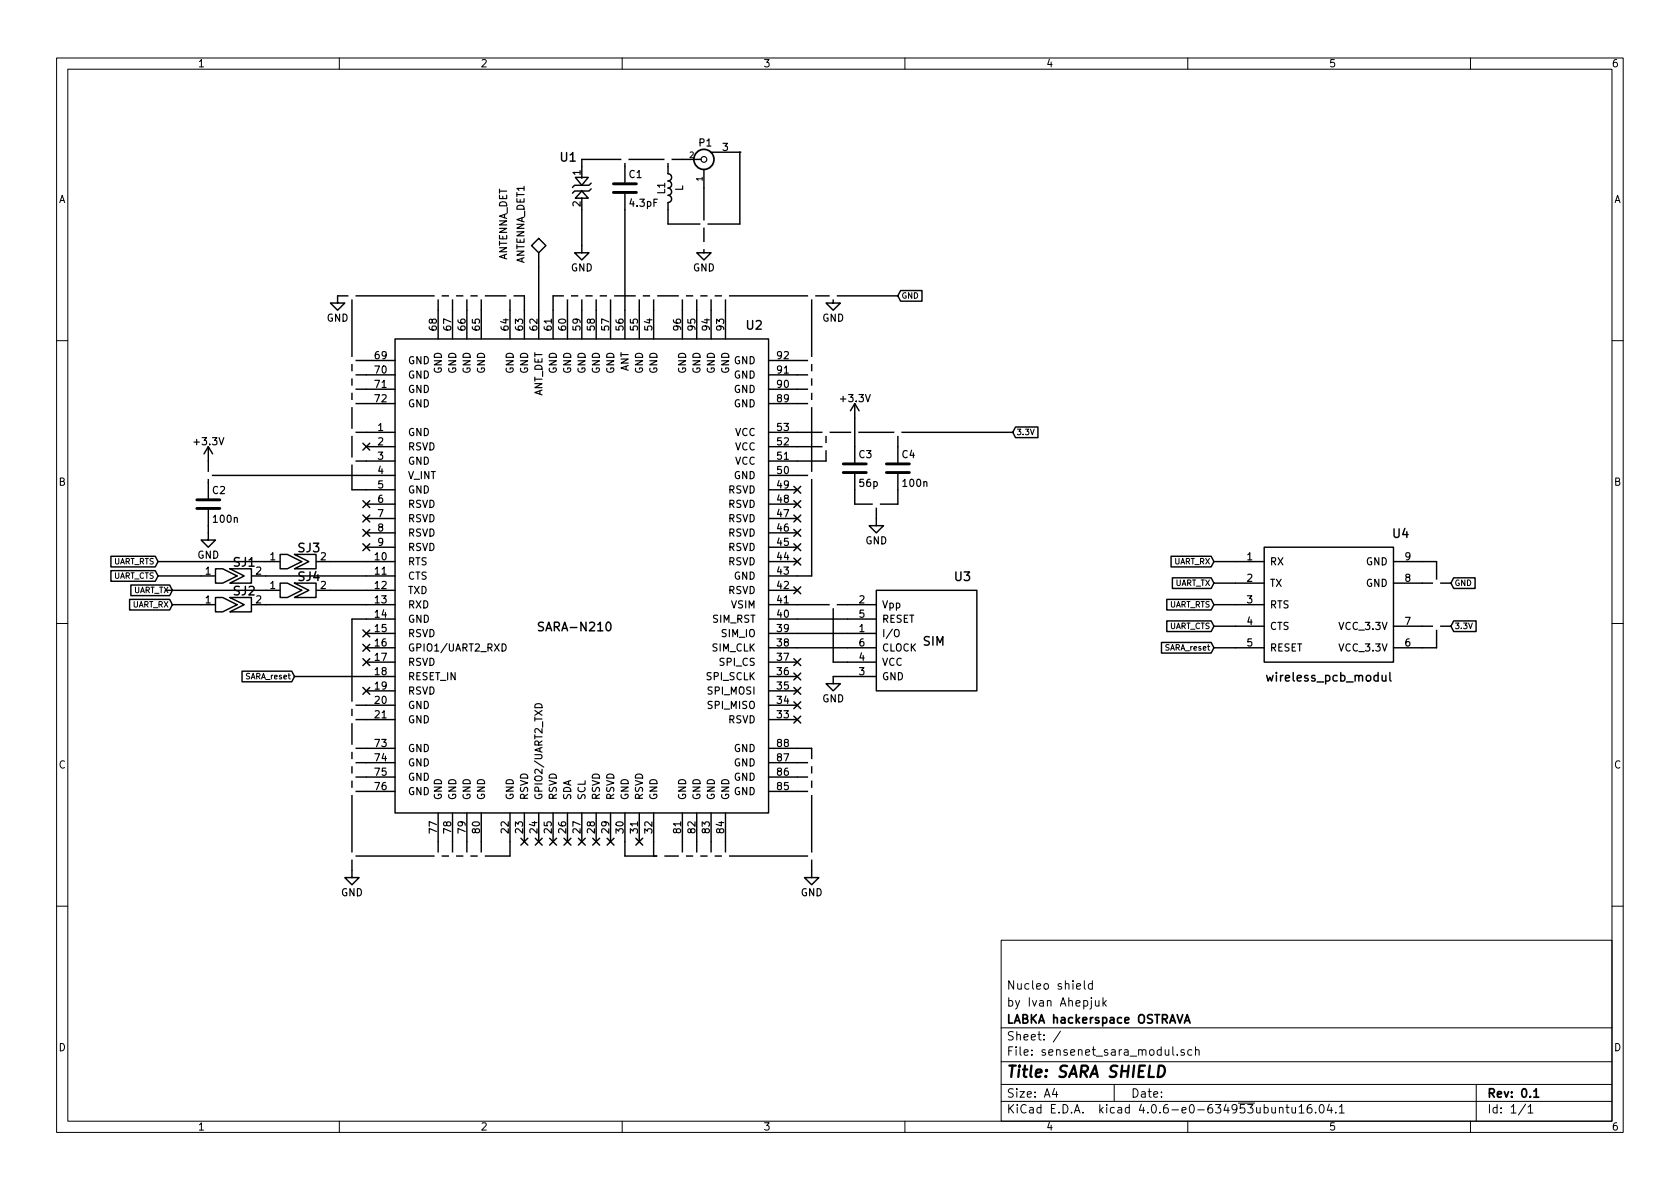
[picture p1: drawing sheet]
<svg xmlns="http://www.w3.org/2000/svg" width="297mm" height="210mm" viewBox="0 0 297 210" stroke-linecap="round" stroke-linejoin="round" font-family="sans-serif">
<g fill="none" stroke="#000" stroke-width=".18">
<path d="M10 10.3h277v189.9h-277zM12 12.2h273v186.1h-273zM60 10.3v1.9M110 10.3v1.9M160 10.3v1.9M210 10.3v1.9M260 10.3v1.9M10 60.2h2M285 60.2h2M10 110.3h2M285 110.3h2M10 160.2h2"/>
<path d="M177 166.3h108v32h-108zM191.7 173.4v1.3l.2 .2M193.1 174l-.4-.1-.3 .3 .1 .6 .2 .1 .4-.1M193.1 173.4v1.5M193.7 176.9l.1 .9 .3 .1 .2-.1M194.3 176.9v1M195 176.4v1.5M195.2 177.4l.4 .5M195.6 176.9l-.6 .6M285 160.2h2M60 198.3v1.9M110 198.3v1.9"/>
<path d="M160 198.3v1.9M177 194.8h108M177 191.8h108M177 187.8h108M177 181.8h108M186.4 192.5l-.3 1h.9M186.8 193v1M187.5 182.3l-1.3 2M197 191.8v3M207.4 185.1v1.3l.2 .2M208.2 186.5v.1M209.4 185.7a.37 .37 0 0 0-.6 .1l.1 .2 .5 .2v.1l-.2 .3-.4-.1"/>
<path d="M210 198.3v1.9M210.7 185.7l-.4-.1-.3 .3 .1 .6 .2 .1 .4-.1M211.4 185.7l.2-.1 .4 .1v.9M211.4 185.1v1.5M226.2 196l.2-.2 .4 .1v.9M226.2 195.8v1M227.4 195.8h.5M227.6 195.3v1.3l.3 .2M228.4 195.8l.1 .9 .4 .1 .2-.1M229.1 195.8v1M229.7 195.8l.4-.5v1.5M229.7 196.8h.9"/>
<path d="M231.8 195.3a.59 .59 0 0 0-.7 .7l.1 .7 .2 .1 .5-.1 .1-.5-.2-.2-.4-.1-.3 .3M232.6 196.7v.1M233.4 195.5l.2-.2a.81 .81 0 0 1 .6 .6 .81 .81 0 0 1-.3 .8l-.1 .1a.79 .79 0 0 1-.4-1.3zM235 195.2l-.3 1.1h.9M235.4 195.8v1M236.2 196.7v.1M236.8 195.8l.4-.5v1.5M236.8 196.8h.9M260 198.3v1.9M261 191.8v6.5M269.7 195.2l-1.2 2M270.2 195.8l.4-.5v1.5"/>
<path d="M270.2 196.8h.8"/>
</g>
<g fill="none" stroke="#000" stroke-width=".3">
<path d="M209.4 180.9l.5-1.5 .5 1.5M209.5 180.5h.8M271.2 193l.4-.5v1.5M271.2 194h.9"/>
<circle cx="124.5" cy="28.2" r="1.78"/>
</g>
<path d="M204.9 188.4a.97 .97 0 0 1 1.1 .6 .97 .97 0 0 1-.3 1.2l-.5 .2h-.5z" fill="none" stroke="#000" stroke-width=".41"/>
<g fill="none" stroke="#000" stroke-width=".25">
<path d="M101.7 31.4h2.3l-1.1 1.4zM102.9 33.8h-1.3l-.4 .4M102.9 32.8h-1.3l-.4 .3M102.9 33.8l1.1 1.2h-2.3zM102.9 35v9.7h1.2l-1.2 1.3-1.3-1.3h1.3M104.5 33.4l-.4 .4h-1.2M104.5 32.4l-.4 .4h-1.2M110.5 28.2v4.1M110.5 34.3v25.6M124 28.2h-21.1v3.3M124.5 30v14.7h1.2l-1.2 1.3-1.3-1.3h1.3M125.7 26.9h5.1"/>
<path d="M130.8 26.9v12.7h-12.7v-3.8a.63 .63 0 0 0 .6-.6 .63 .63 0 0 0-.6-.7 .63 .63 0 0 0 .6-.6 .63 .63 0 0 0-.6-.6 .63 .63 0 0 0 .6-.7 .63 .63 0 0 0-.6-.6 .63 .63 0 0 0 .6-.6 .63 .63 0 0 0-.6-.7v-2.5M130.8 26.9h.1M59.7 53.6h-1.3l1.3 1.3 1.3-1.3h-1.3v-1.3h33v7.6M62.2 52.3v34.3h7.6M69.8 59.9h66.1v83.9h-66.1zM77.5 52.3v7.6M80 52.3v7.6M82.5 52.3v7.6M85.1 52.3v7.6M90.2 52.3v7.6M95.2 42.2l1.3 1.2-1.3 1.3-1.2-1.3zM95.2 44.7v15.2"/>
<path d="M100.3 52.3v7.6M102.9 52.3v7.6M105.4 52.3v7.6M107.9 52.3v7.6M113 52.3v7.6M115.6 52.3v7.6M120.6 52.3v7.6M123.2 52.3v7.6M125.7 52.3v7.6M128.3 52.3v7.6M143.5 52.3v49.5h-7.6M147.3 52.3v1.3h1.3l-1.3 1.3-1.3-1.3h1.3"/>
<path d="M158.7 52.3h-60.9v7.6M159.2 51.4h3.8v1.9h-3.8l-.5-1zM36.8 79l-.7 1.3M36.8 79v9.1M36.8 79l.8 1.3M62.2 76.4h7.6M62.2 66.3h7.6M62.2 68.8h7.6M62.2 71.4h7.6M62.2 63.7h7.6M64.2 78.4l1.2 1.2M64.8 79h5"/>
<path d="M65.4 78.4l-1.2 1.2M135.9 76.4h43.2M135.9 79h10.1M135.9 66.3h7.6M135.9 68.8h7.6M135.9 71.4h7.6M135.9 63.7h7.6M146 76.4v5.1h-10.1M151.1 71.4l-.7 1.2M151.1 71.4v10.4M151.1 71.4l.8 1.2M158.7 76.4v5.4"/>
<path d="M179.6 75.5h3.9v1.9h-3.9l-.5-1zM19.6 98.4h7.9l.4 .9-.4 .9h-7.9zM27.9 99.3h21.6M36.8 90.2v5.3h1.3l-1.3 1.3-1.2-1.3h1.2M36.8 84.1h33M49.5 98h1.3l2.5 1.3-2.5 1.3h-1.3zM52.1 98h3.8v2.6h-3.8l2.5-1.3zM55.9 99.3h13.9M62.2 81.5h7.6M64.2 96.2l1.2 1.2M64.2 93.6l1.2 1.2M64.2 91.1l1.2 1.2"/>
<path d="M64.2 88.5l1.2 1.3M64.8 89.1h5M64.8 91.7h5M64.8 94.2h5M64.8 96.8h5M65.4 96.2l-1.2 1.2M65.4 93.6l-1.2 1.2M65.4 91.1l-1.2 1.2M65.4 88.5l-1.2 1.3M135.9 84.1h7.6M135.9 86.6h5.1M135.9 89.1h5.1"/>
<path d="M135.9 91.7h5.1M135.9 94.2h5.1M135.9 96.8h5.1M135.9 99.3h5.1M140.4 86l1.2 1.2M140.4 88.5l1.2 1.3M140.4 91.1l1.2 1.2M140.4 93.6l1.2 1.2M140.4 96.2l1.2 1.2M140.4 98.7l1.2 1.2M141.6 86l-1.2 1.2M141.6 88.5l-1.2 1.3"/>
<path d="M141.6 91.1l-1.2 1.2M141.6 93.6l-1.2 1.2M141.6 96.2l-1.2 1.2M141.6 98.7l-1.2 1.2M151.1 83.8v5.3h7.6v-5.3M154.9 89.1v3.9h1.3l-1.3 1.2-1.2-1.2h1.2M207.1 98.4h7l.5 .9-.5 .9h-7zM214.6 99.3h8.9M223.5 96.8h22.9v20.3h-22.9zM246.4 99.3h7.6v3.8M19.6 100.9h7.9l.4 .9-.4 1h-7.9zM22.9 106h7.1l.5 .9-.5 1h-7.1z"/>
<path d="M23.1 103.4h6.9l.5 1-.5 .9h-6.9zM27.9 101.8h10.1M29.2 104.4h20.3M30.5 106.9h7.5M38.1 105.7h1.3l2.5 1.2-2.5 1.3h-1.3zM38.1 100.6h1.3l2.5 1.2-2.5 1.3h-1.3zM40.6 105.7h3.8v2.5h-3.8l2.6-1.3zM40.6 100.6h3.8v2.5h-3.8l2.6-1.3zM42.8 118.7h8.8l.5 .9-.5 1h-8.8zM44.5 101.8h25.3M44.5 106.9h25.3M49.5 103.1h1.3l2.5 1.3-2.5 1.3h-1.3z"/>
<path d="M52.1 103.1h3.8v2.6h-3.8l2.5-1.3zM52.1 119.6h17.7M55.9 104.4h13.9M64.2 116.5l1.2 1.2M64.2 111.4l1.2 1.2M64.2 113.9l1.2 1.3M64.8 112h5M64.8 114.5h5M64.8 117.1h5M65.4 116.5l-1.2 1.2M65.4 111.4l-1.2 1.2M65.4 113.9l-1.2 1.3"/>
<path d="M69.8 109.5h-7.6v45.7h1.3l-1.3 1.3-1.2-1.3h1.2M107.3 110.2l.2-.2a.81 .81 0 0 1 .5 .8 .81 .81 0 0 1-.5 .8l-.2-.2-.2-.4zM135.9 109.5h19M135.9 106.9h19M135.9 104.4h5.1M135.9 112h19M135.9 114.5h19M135.9 119.6h5.1M135.9 117.1h5.1M140.4 103.8l1.2 1.2M140.4 116.5l1.2 1.2M140.4 119l1.2 1.2"/>
<path d="M141.6 103.8l-1.2 1.2M141.6 116.5l-1.2 1.2M141.6 119l-1.2 1.2M147.3 106.9v10.2h7.6M154.9 104.4h17.8v17.8h-17.8zM154.9 119.6h-7.6v1.3h1.3l-1.3 1.3-1.3-1.3h1.3M205.4 113.6h8.7l.5 .9-.5 1h-8.7zM206.3 106h7.8l.5 .9-.5 1h-7.8zM206.3 109.8h7.8l.5 .9-.5 1h-7.8zM207.3 102.2h6.8l.5 .9-.5 1h-6.8zM214.6 106.9h8.9M214.6 114.5h8.9"/>
<path d="M214.6 103.1h8.9M214.6 110.7h8.9M244.4 119.4v.8a.38 .38 0 0 0 .6 .1M245 119.4v1M245.7 118.9v1.3l.3 .2M246.4 103.1h10.1M246.4 110.7h10.1M254 110.7v3.8h-7.6M257 102.2h3.8v1.9h-3.8l-.5-1zM257 109.8h4v1.9h-4l-.5-1zM62.2 124.7h7.6M62.2 127.2h7.6"/>
<path d="M62.2 132.3h7.6M62.2 134.9h7.6M62.2 137.4h7.6M62.2 139.9h7.6M64.2 121.6l1.2 1.2M64.8 122.2h5M65.4 121.6l-1.2 1.2M135.9 132.3h7.6v22.9h1.3l-1.3 1.3-1.3-1.3h1.3M135.9 124.7h5.1M135.9 127.2h5.1M135.9 134.9h7.6M135.9 122.2h5.1"/>
<path d="M135.9 137.4h7.6M135.9 139.9h7.6M140.4 126.6l1.2 1.3M140.4 121.6l1.2 1.2M140.4 124.1l1.2 1.2M141.6 126.6l-1.2 1.3M141.6 121.6l-1.2 1.2M141.6 124.1l-1.2 1.2M77.5 143.8v7.6M80 143.8v7.6M82.5 143.8v7.6M85.1 143.8v7.6"/>
<path d="M90.2 143.8v7.6h-28M92.1 148.2l1.2 1.2M92.7 143.8v5M93.3 148.2l-1.2 1.2M94.6 148.2l1.3 1.2M95.2 143.8v5M95.9 148.2l-1.3 1.2M97.2 148.2l1.2 1.2M97.8 143.8v5M98.4 148.2l-1.2 1.2M99.7 148.2l1.2 1.2M100.3 143.8v5"/>
<path d="M100.9 148.2l-1.2 1.2M102.3 148.2l1.2 1.2M102.9 143.8v5M103.5 148.2l-1.2 1.2M104.8 148.2l1.2 1.2M105.4 143.8v5M106 148.2l-1.2 1.2M107.3 148.2l1.3 1.2M107.9 143.8v5M108.6 148.2l-1.3 1.2M110.5 143.8v7.6h33M112.4 148.2l1.2 1.2"/>
<path d="M113 143.8v5M113.6 148.2l-1.2 1.2M115.6 143.8v7.6M120.6 143.8v7.6M123.2 143.8v7.6M125.7 143.8v7.6M128.3 143.8v7.6"/>
</g>
<g fill="none" stroke="#000" stroke-width=".2">
<path d="M88.8 113.9a.64 .64 0 0 1 .7 .6 .64 .64 0 0 1-.7 .6zM158.2 111.5l.2-.2 .4 .1a.83 .83 0 0 1-.1 1.2 .44 .44 0 0 1-.6-.4zM94.6 124.7a.69 .69 0 0 1 .8-.2 .69 .69 0 0 1 .4 .6h-1.2z"/>
<circle cx="124.5" cy="28.2" r=".51"/>
</g>
<path d="M108.5 34h4M108.5 32.5h4M34.8 89.9h4.1M34.8 88.4h4.1M149.1 83.6h4.1M149.1 82h4.1M156.7 83.6h4.1M156.7 82h4.1" fill="none" stroke="#000" stroke-width=".51"/>
<g fill="#fff" stroke="#fff" stroke-width=".25">
<circle cx="118.1" cy="28.2" r=".51"/>
<circle cx="124.5" cy="39.6" r=".51"/>
<circle cx="146.1" cy="79" r=".51"/>
<circle cx="125.7" cy="151.4" r=".51"/>
<circle cx="123.2" cy="151.4" r=".51"/>
<circle cx="120.7" cy="151.4" r=".51"/>
<circle cx="116.8" cy="151.4" r=".51"/>
<circle cx="128.3" cy="151.4" r=".51"/>
<circle cx="143.5" cy="139.9" r=".51"/>
<circle cx="143.5" cy="137.4" r=".51"/>
<circle cx="143.5" cy="134.9" r=".51"/>
<circle cx="80" cy="151.4" r=".51"/>
<circle cx="82.6" cy="151.4" r=".51"/>
<circle cx="85.1" cy="151.4" r=".51"/>
<circle cx="77.5" cy="151.4" r=".51"/>
<circle cx="62.2" cy="139.9" r=".51"/>
<circle cx="62.2" cy="137.4" r=".51"/>
<circle cx="62.2" cy="134.9" r=".51"/>
<circle cx="62.2" cy="132.3" r=".51"/>
<circle cx="62.2" cy="127.2" r=".51"/>
<circle cx="62.2" cy="124.7" r=".51"/>
<circle cx="143.5" cy="151.4" r=".51"/>
<circle cx="62.2" cy="151.4" r=".51"/>
<circle cx="62.2" cy="81.5" r=".51"/>
<circle cx="62.2" cy="76.4" r=".51"/>
<circle cx="62.2" cy="71.4" r=".51"/>
<circle cx="62.2" cy="68.8" r=".51"/>
<circle cx="62.2" cy="66.3" r=".51"/>
<circle cx="62.2" cy="63.7" r=".51"/>
<circle cx="77.5" cy="52.3" r=".51"/>
<circle cx="80" cy="52.3" r=".51"/>
<circle cx="82.6" cy="52.3" r=".51"/>
<circle cx="85.1" cy="52.3" r=".51"/>
<circle cx="90.2" cy="52.3" r=".51"/>
<circle cx="62.2" cy="52.3" r=".51"/>
<circle cx="100.3" cy="52.3" r=".51"/>
<circle cx="102.9" cy="52.3" r=".51"/>
<circle cx="105.4" cy="52.3" r=".51"/>
<circle cx="108" cy="52.3" r=".51"/>
<circle cx="113" cy="52.3" r=".51"/>
<circle cx="115.6" cy="52.3" r=".51"/>
<circle cx="120.7" cy="52.3" r=".51"/>
<circle cx="123.2" cy="52.3" r=".51"/>
<circle cx="125.7" cy="52.3" r=".51"/>
<circle cx="128.3" cy="52.3" r=".51"/>
<circle cx="143.5" cy="63.7" r=".51"/>
<circle cx="143.5" cy="66.3" r=".51"/>
<circle cx="143.5" cy="68.8" r=".51"/>
<circle cx="143.5" cy="71.4" r=".51"/>
<circle cx="110.5" cy="28.2" r=".51"/>
<circle cx="143.5" cy="84.1" r=".51"/>
<circle cx="143.5" cy="52.3" r=".51"/>
<circle cx="124.5" cy="43.4" r=".51"/>
<circle cx="147.3" cy="52.3" r=".51"/>
<circle cx="100.3" cy="42.2" r=".51"/>
<circle cx="147.3" cy="106.9" r=".51"/>
<circle cx="146.1" cy="76.4" r=".51"/>
<circle cx="151.1" cy="76.4" r=".51"/>
<circle cx="254" cy="103.1" r=".51"/>
<circle cx="254" cy="110.7" r=".51"/>
<circle cx="158.8" cy="76.4" r=".51"/>
<circle cx="154.9" cy="89.1" r=".51"/>
<circle cx="36.8" cy="84.1" r=".51"/>
</g>
<text font-size="2.8" x="178" y="190.5">Title: SARA SHIELD</text>
<g font-size="2.1">
<text x="99.1" y="28.6">U1</text>
<text x="132" y="58.3">U2</text>
<text x="246.3" y="95.1">U4</text>
<text x="41.3" y="100.2">SJ1</text>
<text x="52.7" y="97.7">SJ3</text>
<text x="41.3" y="105.3">SJ2</text>
<text x="52.7" y="102.7">SJ4</text>
<text x="168.8" y="102.7">U3</text>
<text x="95.7" y="111.6">SARA-N210</text>
<text x="163.2" y="114.2">SIM</text>
<text x="224.5" y="120.5">wireless_pcb_modul</text>
<text x="178" y="178">by Ivan Ahepjuk</text>
<text x="178" y="175">Nucleo shield</text>
<text x="178" y="184">Sheet: /</text>
<text x="178" y="181">LABKA hackerspace OSTRAVA</text>
<text x="178" y="186.7">File: sensenet_sara_modul.sch</text>
<text x="178" y="196.9">KiCad E.D.A. kicad 4.0.6-e0-634953ubuntu16.04.1</text>
<text x="178" y="194.1">Size: A4</text>
<text x="200" y="194.1">Date:</text>
<text x="263" y="194.1">Rev: 0.1</text>
<text x="263" y="196.9">Id: 1/1</text>
</g>
<g font-size="1.8">
<text x="35" y="11.9">1</text>
<text x="85" y="11.9">2</text>
<text x="135" y="11.9">3</text>
<text x="185" y="11.9">4</text>
<text x="235" y="11.9">5</text>
<text x="285" y="11.9">6</text>
<text x="123.6" y="25.9">P1</text>
<text x="127.8" y="26.7">3</text>
<text x="10.4" y="35.9">A</text>
<text x="102.6" y="31" transform="rotate(-90 102.6 31)">1</text>
<text x="111.3" y="31.5">C1</text>
<text x="117.6" y="34.3" transform="rotate(-90 117.6 34.3)">L1</text>
<text x="120.8" y="33.8" transform="rotate(-90 120.8 33.8)">L</text>
<text x="285.4" y="35.9">A</text>
<text x="102.6" y="36.5" transform="rotate(-90 102.6 36.5)">2</text>
<text x="111.5" y="36.5">4.3pF</text>
<text x="89.6" y="46.2" transform="rotate(-90 89.6 46.2)">ANTENNA_DET</text>
<text x="92.7" y="46.7" transform="rotate(-90 92.7 46.7)">ANTENNA_DET1</text>
<text x="100.9" y="48">GND</text>
<text x="122.5" y="48">GND</text>
<text x="57.7" y="56.9">GND</text>
<text x="77.2" y="58.4" transform="rotate(-90 77.2 58.4)">68</text>
<text x="79.8" y="58.4" transform="rotate(-90 79.8 58.4)">67</text>
<text x="82.3" y="58.4" transform="rotate(-90 82.3 58.4)">66</text>
<text x="84.8" y="58.4" transform="rotate(-90 84.8 58.4)">65</text>
<text x="89.9" y="58.4" transform="rotate(-90 89.9 58.4)">64</text>
<text x="92.5" y="58.4" transform="rotate(-90 92.5 58.4)">63</text>
<text x="95" y="58.4" transform="rotate(-90 95 58.4)">62</text>
<text x="97.5" y="58.4" transform="rotate(-90 97.5 58.4)">61</text>
<text x="100.1" y="58.4" transform="rotate(-90 100.1 58.4)">60</text>
<text x="102.6" y="58.4" transform="rotate(-90 102.6 58.4)">59</text>
<text x="105.2" y="58.4" transform="rotate(-90 105.2 58.4)">58</text>
<text x="107.7" y="58.4" transform="rotate(-90 107.7 58.4)">57</text>
<text x="110.2" y="58.4" transform="rotate(-90 110.2 58.4)">56</text>
<text x="112.8" y="58.4" transform="rotate(-90 112.8 58.4)">55</text>
<text x="115.3" y="58.4" transform="rotate(-90 115.3 58.4)">54</text>
<text x="120.4" y="58.4" transform="rotate(-90 120.4 58.4)">96</text>
<text x="122.9" y="58.4" transform="rotate(-90 122.9 58.4)">95</text>
<text x="125.5" y="58.4" transform="rotate(-90 125.5 58.4)">94</text>
<text x="128" y="58.4" transform="rotate(-90 128 58.4)">93</text>
<text x="145.4" y="56.9">GND</text>
<text x="66.3" y="63.5">69</text>
<text x="72.1" y="64.4">GND</text>
<text x="111.1" y="65.9" transform="rotate(-90 111.1 65.9)">ANT</text>
<text x="129.7" y="64.4">GND</text>
<text x="137.5" y="63.5">92</text>
<text x="66.3" y="66">70</text>
<text x="66.3" y="68.6">71</text>
<text x="66.3" y="71.1">72</text>
<text x="72.1" y="66.9">GND</text>
<text x="72.1" y="69.5">GND</text>
<text x="78.1" y="66.2" transform="rotate(-90 78.1 66.2)">GND</text>
<text x="80.6" y="66.2" transform="rotate(-90 80.6 66.2)">GND</text>
<text x="83.2" y="66.2" transform="rotate(-90 83.2 66.2)">GND</text>
<text x="85.7" y="66.2" transform="rotate(-90 85.7 66.2)">GND</text>
<text x="90.8" y="66.2" transform="rotate(-90 90.8 66.2)">GND</text>
<text x="93.3" y="66.2" transform="rotate(-90 93.3 66.2)">GND</text>
<text x="95.9" y="70.4" transform="rotate(-90 95.9 70.4)">ANT_DET</text>
<text x="98.4" y="66.2" transform="rotate(-90 98.4 66.2)">GND</text>
<text x="101" y="66.2" transform="rotate(-90 101 66.2)">GND</text>
<text x="103.5" y="66.2" transform="rotate(-90 103.5 66.2)">GND</text>
<text x="106" y="66.2" transform="rotate(-90 106 66.2)">GND</text>
<text x="108.6" y="66.2" transform="rotate(-90 108.6 66.2)">GND</text>
<text x="113.7" y="66.2" transform="rotate(-90 113.7 66.2)">GND</text>
<text x="116.2" y="66.2" transform="rotate(-90 116.2 66.2)">GND</text>
<text x="121.3" y="66.2" transform="rotate(-90 121.3 66.2)">GND</text>
<text x="123.8" y="66.2" transform="rotate(-90 123.8 66.2)">GND</text>
<text x="126.4" y="66.2" transform="rotate(-90 126.4 66.2)">GND</text>
<text x="128.9" y="66.2" transform="rotate(-90 128.9 66.2)">GND</text>
<text x="129.7" y="69.5">GND</text>
<text x="129.7" y="66.9">GND</text>
<text x="137.5" y="68.6">90</text>
<text x="137.5" y="66">91</text>
<text x="137.5" y="71.1">89</text>
<text x="148.8" y="71.1">+3.3V</text>
<text x="66.8" y="76.2">1</text>
<text x="72.1" y="77.1">GND</text>
<text x="72.1" y="72">GND</text>
<text x="129.7" y="72">GND</text>
<text x="129.9" y="77.1">VCC</text>
<text x="137.5" y="76.2">53</text>
<text x="34.5" y="78.7">+3.3V</text>
<text x="66.8" y="78.7">2</text>
<text x="66.8" y="81.3">3</text>
<text x="66.8" y="83.8">4</text>
<text x="72.1" y="79.6">RSVD</text>
<text x="72.1" y="82.2">GND</text>
<text x="129.9" y="82.2">VCC</text>
<text x="129.9" y="79.6">VCC</text>
<text x="137.5" y="83.8">50</text>
<text x="137.5" y="81.3">51</text>
<text x="137.5" y="78.7">52</text>
<text x="151.9" y="81">C3</text>
<text x="159.5" y="81">C4</text>
<text x="10.4" y="85.9">B</text>
<text x="37.6" y="87.3">C2</text>
<text x="66.8" y="86.4">5</text>
<text x="66.8" y="88.9">6</text>
<text x="72.1" y="84.7">V_INT</text>
<text x="72.1" y="87.2">GND</text>
<text x="72.1" y="89.8">RSVD</text>
<text x="128.7" y="89.8">RSVD</text>
<text x="128.7" y="87.2">RSVD</text>
<text x="129.7" y="84.7">GND</text>
<text x="137.5" y="88.9">48</text>
<text x="137.5" y="86.4">49</text>
<text x="152" y="86.1">56p</text>
<text x="159.8" y="86.1">100n</text>
<text x="285.4" y="85.9">B</text>
<text x="37.8" y="92.4">100n</text>
<text x="66.8" y="91.4">7</text>
<text x="66.8" y="94">8</text>
<text x="72.1" y="92.3">RSVD</text>
<text x="72.1" y="94.9">RSVD</text>
<text x="128.7" y="94.9">RSVD</text>
<text x="128.7" y="92.3">RSVD</text>
<text x="137.5" y="94">46</text>
<text x="137.5" y="91.4">47</text>
<text x="34.9" y="98.8">GND</text>
<text x="36.3" y="101.6">1</text>
<text x="45.3" y="101.6">2</text>
<text x="47.8" y="99.1">1</text>
<text x="56.7" y="99.1">2</text>
<text x="66.3" y="99.1">10</text>
<text x="66.3" y="101.6">11</text>
<text x="66.8" y="96.5">9</text>
<text x="72.1" y="97.4">RSVD</text>
<text x="72.1" y="99.9">RTS</text>
<text x="128.7" y="99.9">RSVD</text>
<text x="128.7" y="97.4">RSVD</text>
<text x="137.5" y="101.6">43</text>
<text x="137.5" y="99.1">44</text>
<text x="137.5" y="96.5">45</text>
<text x="153" y="96.2">GND</text>
<text x="220.5" y="99.1">1</text>
<text x="224.5" y="99.9">RX</text>
<text x="241.4" y="99.9">GND</text>
<text x="248.4" y="99.1">9</text>
<text x="36.3" y="106.7">1</text>
<text x="45.3" y="106.7">2</text>
<text x="47.8" y="104.1">1</text>
<text x="56.7" y="104.1">2</text>
<text x="66.3" y="104.1">12</text>
<text x="66.3" y="106.7">13</text>
<text x="72.1" y="102.5">CTS</text>
<text x="72.1" y="105">TXD</text>
<text x="72.1" y="107.6">RXD</text>
<text x="128.7" y="105">RSVD</text>
<text x="129.3" y="107.6">VSIM</text>
<text x="129.7" y="102.5">GND</text>
<text x="137.5" y="106.7">41</text>
<text x="137.5" y="104.1">42</text>
<text x="151.9" y="106.7">2</text>
<text x="156" y="107.6">Vpp</text>
<text x="220.5" y="102.9">2</text>
<text x="220.5" y="106.7">3</text>
<text x="224.5" y="103.8">TX</text>
<text x="224.5" y="107.6">RTS</text>
<text x="241.4" y="103.8">GND</text>
<text x="248.4" y="102.9">8</text>
<text x="66.3" y="109.2">14</text>
<text x="66.3" y="111.8">15</text>
<text x="72.1" y="110.1">GND</text>
<text x="72.1" y="112.6">RSVD</text>
<text x="125.9" y="110.1">SIM_RST</text>
<text x="127.6" y="112.6">SIM_IO</text>
<text x="137.5" y="109.2">40</text>
<text x="137.5" y="111.8">39</text>
<text x="151.9" y="111.8">1</text>
<text x="151.9" y="109.2">5</text>
<text x="156" y="112.6">I/O</text>
<text x="156" y="110.1">RESET</text>
<text x="220.5" y="110.5">4</text>
<text x="224.5" y="111.4">CTS</text>
<text x="237" y="111.4">VCC_3.3V</text>
<text x="248.4" y="110.5">7</text>
<text x="66.3" y="114.3">16</text>
<text x="66.3" y="116.8">17</text>
<text x="66.3" y="119.4">18</text>
<text x="72.1" y="115.2">GPIO1/UART2_RXD</text>
<text x="72.1" y="117.7">RSVD</text>
<text x="125.8" y="115.2">SIM_CLK</text>
<text x="127.3" y="117.7">SPI_CS</text>
<text x="137.5" y="119.4">36</text>
<text x="137.5" y="116.8">37</text>
<text x="137.5" y="114.3">38</text>
<text x="151.9" y="119.4">3</text>
<text x="151.9" y="116.8">4</text>
<text x="151.9" y="114.3">6</text>
<text x="156" y="117.7">VCC</text>
<text x="156" y="115.2">CLOCK</text>
<text x="220.5" y="114.3">5</text>
<text x="224.5" y="115.2">RESET</text>
<text x="237" y="115.2">VCC_3.3V</text>
<text x="248.4" y="114.3">6</text>
<text x="66.3" y="124.5">20</text>
<text x="66.3" y="121.9">19</text>
<text x="72.1" y="125.3">GND</text>
<text x="72.1" y="120.3">RESET_IN</text>
<text x="72.1" y="122.8">RSVD</text>
<text x="124.9" y="120.3">SPI_SCLK</text>
<text x="125.2" y="125.3">SPI_MISO</text>
<text x="125.2" y="122.8">SPI_MOSI</text>
<text x="137.5" y="124.5">34</text>
<text x="137.5" y="121.9">35</text>
<text x="145.4" y="124.2">GND</text>
<text x="156" y="120.3">GND</text>
<text x="66.3" y="127">21</text>
<text x="72.1" y="127.9">GND</text>
<text x="128.7" y="127.9">RSVD</text>
<text x="137.5" y="127">33</text>
<text x="10.4" y="135.9">C</text>
<text x="66.3" y="132.1">73</text>
<text x="66.3" y="134.6">74</text>
<text x="66.3" y="137.2">75</text>
<text x="72.1" y="133">GND</text>
<text x="72.1" y="135.5">GND</text>
<text x="129.7" y="135.5">GND</text>
<text x="129.7" y="133">GND</text>
<text x="137.5" y="137.2">86</text>
<text x="137.5" y="134.6">87</text>
<text x="137.5" y="132.1">88</text>
<text x="285.4" y="135.9">C</text>
<text x="66.3" y="139.7">76</text>
<text x="72.1" y="138">GND</text>
<text x="72.1" y="140.6">GND</text>
<text x="78.1" y="141.5" transform="rotate(-90 78.1 141.5)">GND</text>
<text x="80.6" y="141.5" transform="rotate(-90 80.6 141.5)">GND</text>
<text x="83.2" y="141.5" transform="rotate(-90 83.2 141.5)">GND</text>
<text x="85.7" y="141.5" transform="rotate(-90 85.7 141.5)">GND</text>
<text x="90.8" y="141.5" transform="rotate(-90 90.8 141.5)">GND</text>
<text x="93.3" y="141.5" transform="rotate(-90 93.3 141.5)">RSVD</text>
<text x="95.9" y="141.5" transform="rotate(-90 95.9 141.5)">GPIO2/UART2_TXD</text>
<text x="98.4" y="141.5" transform="rotate(-90 98.4 141.5)">RSVD</text>
<text x="101" y="141.5" transform="rotate(-90 101 141.5)">SDA</text>
<text x="103.5" y="141.5" transform="rotate(-90 103.5 141.5)">SCL</text>
<text x="106" y="141.5" transform="rotate(-90 106 141.5)">RSVD</text>
<text x="108.6" y="141.5" transform="rotate(-90 108.6 141.5)">RSVD</text>
<text x="111.1" y="141.5" transform="rotate(-90 111.1 141.5)">GND</text>
<text x="113.7" y="141.5" transform="rotate(-90 113.7 141.5)">RSVD</text>
<text x="116.2" y="141.5" transform="rotate(-90 116.2 141.5)">GND</text>
<text x="121.3" y="141.5" transform="rotate(-90 121.3 141.5)">GND</text>
<text x="123.8" y="141.5" transform="rotate(-90 123.8 141.5)">GND</text>
<text x="126.4" y="141.5" transform="rotate(-90 126.4 141.5)">GND</text>
<text x="128.9" y="141.5" transform="rotate(-90 128.9 141.5)">GND</text>
<text x="129.7" y="140.6">GND</text>
<text x="129.7" y="138">GND</text>
<text x="137.5" y="139.7">85</text>
<text x="77.2" y="147.3" transform="rotate(-90 77.2 147.3)">77</text>
<text x="79.8" y="147.3" transform="rotate(-90 79.8 147.3)">78</text>
<text x="82.3" y="147.3" transform="rotate(-90 82.3 147.3)">79</text>
<text x="84.8" y="147.3" transform="rotate(-90 84.8 147.3)">80</text>
<text x="89.9" y="147.3" transform="rotate(-90 89.9 147.3)">22</text>
<text x="92.5" y="147.3" transform="rotate(-90 92.5 147.3)">23</text>
<text x="95" y="147.3" transform="rotate(-90 95 147.3)">24</text>
<text x="97.5" y="147.3" transform="rotate(-90 97.5 147.3)">25</text>
<text x="100.1" y="147.3" transform="rotate(-90 100.1 147.3)">26</text>
<text x="102.6" y="147.3" transform="rotate(-90 102.6 147.3)">27</text>
<text x="105.2" y="147.3" transform="rotate(-90 105.2 147.3)">28</text>
<text x="107.7" y="147.3" transform="rotate(-90 107.7 147.3)">29</text>
<text x="110.2" y="147.3" transform="rotate(-90 110.2 147.3)">30</text>
<text x="112.8" y="147.3" transform="rotate(-90 112.8 147.3)">31</text>
<text x="115.3" y="147.3" transform="rotate(-90 115.3 147.3)">32</text>
<text x="120.4" y="147.3" transform="rotate(-90 120.4 147.3)">81</text>
<text x="122.9" y="147.3" transform="rotate(-90 122.9 147.3)">82</text>
<text x="125.5" y="147.3" transform="rotate(-90 125.5 147.3)">83</text>
<text x="128" y="147.3" transform="rotate(-90 128 147.3)">84</text>
<text x="60.3" y="158.5">GND</text>
<text x="141.6" y="158.5">GND</text>
<text x="10.4" y="185.9">D</text>
<text x="285.4" y="185.9">D</text>
<text x="35" y="199.9">1</text>
<text x="85" y="199.9">2</text>
<text x="135" y="199.9">3</text>
<text x="185" y="199.9">4</text>
<text x="235" y="199.9">5</text>
<text x="285" y="199.9">6</text>
</g>
<g font-size="1.4">
<text x="121.9" y="27.9">2</text>
<text x="124.2" y="32" transform="rotate(-90 124.2 32)">1</text>
<text x="159.4" y="52.8">GND</text>
<text x="179.7" y="76.9">3.3V</text>
<text x="19.9" y="99.8">UART_RTS</text>
<text x="207.5" y="99.8">UART_RX</text>
<text x="19.9" y="102.3">UART_CTS</text>
<text x="23.3" y="107.4">UART_RX</text>
<text x="23.5" y="104.9">UART_TX</text>
<text x="206.6" y="107.4">UART_RTS</text>
<text x="207.6" y="103.6">UART_TX</text>
<text x="257.2" y="103.6">GND</text>
<text x="206.6" y="111.2">UART_CTS</text>
<text x="257.2" y="111.2">3.3V</text>
<text x="206" y="115">SARA_reset</text>
<text x="43.4" y="120.1">SARA_reset</text>
</g>
</svg>
